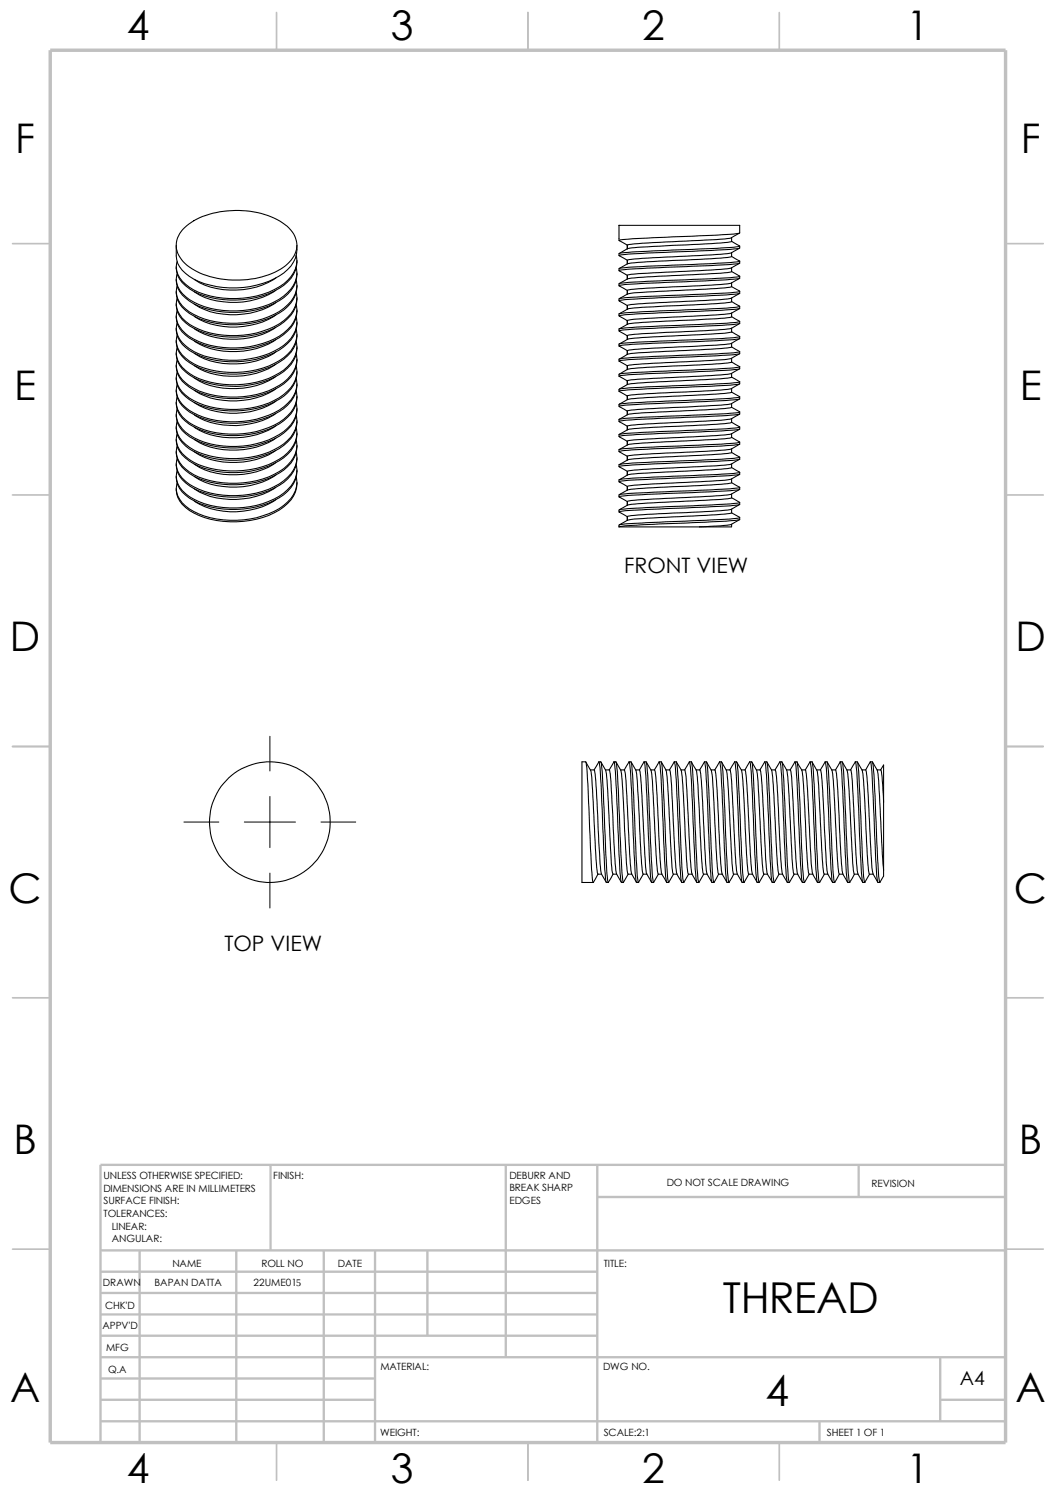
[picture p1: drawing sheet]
<svg xmlns="http://www.w3.org/2000/svg" width="210mm" height="297mm" viewBox="0 0 210 297" stroke-linecap="round" stroke-linejoin="round" font-family="sans-serif">
<g fill="none" stroke="#c0c0c0" stroke-width=".34">
<path d="M55 2.5v7.5M105 2.5v7.5M155 2.5v7.5M2.5 48.5h7.5M200 48.5h7.5M2.5 98.5h7.5M200 98.5h7.5M2.5 148.5h7.5M200 148.5h7.5M2.5 198.5h7.5M200 198.5h7.5M2.5 248.5h7.5"/>
<path d="M200 248.5h7.5M55 287v7.5M105 287v7.5M155 287v7.5"/>
</g>
<g fill="none" stroke="#c0c0c0" stroke-width=".47">
<path d="M53.8 231.7v17.1M100.6 231.7v38.3M118.8 231.7v55.3M118.8 238.1h81.2M170.8 231.7v6.4M200 231.7h-180v55.3M20 248.8h180M20 257.2h98.8M20 253h98.8M27.8 248.8v38.2M47 248.8v38.2M64.4 248.8v38.2"/>
<path d="M74.6 248.8v38.2M85 248.8v16.9M20 265.7h98.8M20 261.5h98.8M20 278.5h54.6M20 274.2h54.6M20 270h180M187 278.5h13M187 270v12.7M20 282.7h180M163 282.7v4.3"/>
</g>
<path d="M10 10h190v277h-190z" fill="none" stroke="#c0c0c0" stroke-width=".68" stroke-linecap="butt"/>
<g fill="none" stroke="#000" stroke-width=".21">
<path d="M35.1 48.8a5.9 5.9 0 0 0 1.1 5 14.1 14.1 0 0 0 10.8 3.5 16.3 16.3 0 0 0 10.2-3.7 5.6 5.6 0 0 0 1.9-4.8M36.3 45.7a13.8 13.8 0 0 1 9.7-3.8 15.7 15.7 0 0 1 11.5 3.5 4.6 4.6 0 0 1-.3 7.1 16.4 16.4 0 0 1-11.8 3.2 14 14 0 0 1-9-3.7 4.5 4.5 0 0 1-.1-6.3zM54.9 55.3a15.8 15.8 0 0 1-15.2 1l-1-.7M54.9 57.7a15.8 15.8 0 0 1-15.2 1l-1-.7M58.9 50.8a5.4 5.4 0 0 1-2.5 5.7 18.6 18.6 0 0 1-15.8 2 8.4 8.4 0 0 1-5.3-4 3.5 3.5 0 0 1-.1-2.5M58.9 53.3a5.3 5.3 0 0 1-2.5 5.6 17.8 17.8 0 0 1-13.3 2.7 11 11 0 0 1-7.4-3.9 3.8 3.8 0 0 1-.5-3.2M58.9 55.7a5.3 5.3 0 0 1-2.5 5.6 18.2 18.2 0 0 1-18.7 .8 4.8 4.8 0 0 1-2.6-4.8l.1-.4M58.9 58.1a5.3 5.3 0 0 1-2.5 5.7 18.2 18.2 0 0 1-18.7 .7 4.9 4.9 0 0 1-2.6-4.8l.1-.3M59.1 51.9a6.3 6.3 0 0 1-3.6 5.5 19 19 0 0 1-16.9 .6 5.8 5.8 0 0 1-3.5-4.6v-.3M59.1 54.3a6.3 6.3 0 0 1-3.6 5.5 19 19 0 0 1-16.9 .7 5.8 5.8 0 0 1-3.5-4.7v-.3M59.1 56.8a6.3 6.3 0 0 1-3.6 5.5 18.8 18.8 0 0 1-16.9 .6 5.7 5.7 0 0 1-3.5-4.6v-.3M59.1 59.2a5.6 5.6 0 0 1-2.7 4.9 17.8 17.8 0 0 1-13.3 2.7 11 11 0 0 1-7.4-3.9 4.2 4.2 0 0 1-.6-2.4"/>
<path d="M123.1 44.8h24v1.5a60.2 60.2 0 0 1-9.3 .7 142.9 142.9 0 0 0-14.7 .8l.1 .1M123.1 44.8l.1 .1M123.1 44.8v3M123.2 47.9l1.6 .9M123.2 50.9l1.6 .9M123.2 53.9l1.6 .9M123.2 56.9l1.6 .9M123.2 59.9l1.6 .9M124.8 48.8v.7M124.8 51.8v.7M124.8 54.8v.7M124.8 57.8v.7"/>
<path d="M145.5 47.3a44.9 44.9 0 0 1-7.7 .6l-10 .5-3 .4M145.5 50.3a233.5 233.5 0 0 1-17.7 1.1l-3 .4M145.5 53.3a233.5 233.5 0 0 1-17.7 1.1l-2.3 .2-.7 .2M145.5 56.3a185.7 185.7 0 0 1-15.6 1l-4.4 .3-.7 .2M145.5 59.3a185.7 185.7 0 0 1-15.6 1l-4.4 .3-.7 .2M145.5 59.3v.7l-1.4 .3-17.9 1a3.2 3.2 0 0 0-2.2 .6l-.8 .5M145.5 51l1.6 .9-.1 .5a182.3 182.3 0 0 1-15.9 .9l-6.1 .3-1.9 .2 .1 .1M145.5 54l1.6 .9v.4a140 140 0 0 1-14.6 .9l-4.9 .2a15.5 15.5 0 0 0-4.5 .5h.1M145.5 57l1.6 .9M145.5 60l1.6 .9M145.5 48l1.6 .9M145.5 50.3v.7"/>
<path d="M145.5 53.3v.7M145.5 56.3v.7M145.5 47.3v.7M145.5 51l-.8 .2-3.3 .3-15.2 .8a4.6 4.6 0 0 0-3 1.1M145.5 54l-2.2 .4-17.1 .9a4.6 4.6 0 0 0-3 1.1M145.5 57l-3 .4-16.3 .9a5.1 5.1 0 0 0-3 1.1M145.5 48l-.8 .2-3.3 .3-15.2 .8a4.4 4.4 0 0 0-3 1.1M147.1 48.9l-1.2 .3-8.1 .4a142.9 142.9 0 0 0-14.7 .9v.3M147.1 51.9l-1.9 .3-6.1 .3a182.3 182.3 0 0 0-15.9 .9l-.1 .4M147.1 54.9l-.1 .1a182.3 182.3 0 0 1-15.9 .9l-7.7 .4-.3 .2v.4M147.1 57.9l-.3 .2-1.6 .2-17.6 .7a15.5 15.5 0 0 0-4.5 .5v.3M147.1 49.4l-1.6 .9"/>
<path d="M147.1 52.4l-1.6 .9M147.1 55.4l-1.6 .9M147.1 58.4l-1.6 .9M147.1 46.4l-1.6 .9M147.1 49v.3l-.3 .1-7.7 .5a182.3 182.3 0 0 0-15.9 .9v.1M147.1 58v.3a140 140 0 0 1-14.6 .9l-8.2 .4-1.2 .2 .1 .1M54.9 60.2a16.2 16.2 0 0 1-15.2 1l-1-.7M54.9 62.7a15.7 15.7 0 0 1-16.1 .4l-.1-.2M54.9 65.1a16 16 0 0 1-16.1 .4l-.1-.1M54.9 67.6a16 16 0 0 1-16.1 .4l-.1-.2M54.9 70a15.8 15.8 0 0 1-15.2 1l-1-.7M54.9 72.4a15.8 15.8 0 0 1-15.2 1l-1-.7"/>
<path d="M54.9 74.9a15.8 15.8 0 0 1-15.2 1l-1-.7M54.9 77.3a16.2 16.2 0 0 1-15.2 1l-1-.7M54.9 79.8a15.7 15.7 0 0 1-16.1 .4l-.1-.1M58.9 60.6a5.3 5.3 0 0 1-2.5 5.7 18.2 18.2 0 0 1-18.7 .7 5 5 0 0 1-2.6-4.9l.1-.3M58.9 63a5.3 5.3 0 0 1-2.5 5.7 18.3 18.3 0 0 1-17.8 1.2 5.8 5.8 0 0 1-3.5-4.6l.1-1M58.9 65.5a5.4 5.4 0 0 1-2.5 5.7 18.6 18.6 0 0 1-15.8 2 8.4 8.4 0 0 1-5.3-4 3.5 3.5 0 0 1-.1-2.5M58.9 67.9a5.4 5.4 0 0 1-2.5 5.7 18.6 18.6 0 0 1-15.8 2.1 8.4 8.4 0 0 1-5.3-4 3.5 3.5 0 0 1-.1-2.5M58.9 70.4a5.4 5.4 0 0 1-2.5 5.7 18.5 18.5 0 0 1-17.8 1.2 5.7 5.7 0 0 1-3.5-4.6l.1-1.1M58.9 72.9a5.3 5.3 0 0 1-2.5 5.6 17.8 17.8 0 0 1-13.3 2.7 11 11 0 0 1-7.4-3.9 3.8 3.8 0 0 1-.5-3.2M58.9 75.3a5.3 5.3 0 0 1-2.5 5.6 18.2 18.2 0 0 1-18.7 .8 4.8 4.8 0 0 1-2.6-4.8l.1-.4M58.9 77.7a5.3 5.3 0 0 1-2.5 5.7 18.2 18.2 0 0 1-18.7 .7 4.9 4.9 0 0 1-2.6-4.8l.1-.3M59.1 61.7a5.6 5.6 0 0 1-2.7 4.8 18.2 18.2 0 0 1-18.7 .8 5.1 5.1 0 0 1-2.6-4.4"/>
<path d="M59.1 64.1a5.7 5.7 0 0 1-2.7 4.9 18.2 18.2 0 0 1-18.7 .7 5.2 5.2 0 0 1-2.6-4.4M59.1 66.5a6.2 6.2 0 0 1-3.6 5.6 18.6 18.6 0 0 1-16.9 .6 5.8 5.8 0 0 1-3.5-4.6v-.3M59.1 69a6.3 6.3 0 0 1-3.6 5.5 18.6 18.6 0 0 1-16.9 .6 5.8 5.8 0 0 1-3.5-4.6v-.3M59.1 71.5a6.3 6.3 0 0 1-3.6 5.5 19 19 0 0 1-16.9 .6 5.8 5.8 0 0 1-3.5-4.6v-.3M59.1 73.9a6.3 6.3 0 0 1-3.6 5.5 19 19 0 0 1-16.9 .7 5.8 5.8 0 0 1-3.5-4.7v-.3M59.1 76.4a6.3 6.3 0 0 1-3.6 5.5 18.8 18.8 0 0 1-16.9 .6 5.7 5.7 0 0 1-3.5-4.6v-.3M59.1 78.8a5.6 5.6 0 0 1-2.7 4.9 17.8 17.8 0 0 1-13.3 2.7 11 11 0 0 1-7.4-3.9 4.2 4.2 0 0 1-.6-2.4M123.2 62.9l1.6 .9M123.2 65.9l1.6 .9M123.2 68.9l1.6 .9M123.2 71.9l1.6 .9M123.2 74.9l1.6 .9"/>
<path d="M123.2 77.9l1.6 .9M124.8 60.8v.7M124.8 69.8v.7M124.8 72.8v.7M124.8 75.8v.7M124.8 78.8v.7M145.5 71.3a112.8 112.8 0 0 1-13 .8l-6.3 .4-1.4 .3M145.5 74.3a233.5 233.5 0 0 1-17.7 1.1l-2.3 .2-.7 .2M145.5 77.3a185.7 185.7 0 0 1-15.6 1l-4.4 .3-.7 .2M145.5 62.3v.7a21 21 0 0 1-5.2 .5l-14.1 .8a3.2 3.2 0 0 0-2.2 .6l-.8 .5M145.5 65.3v.7a115.4 115.4 0 0 1-13 .9l-6.3 .4a3.2 3.2 0 0 0-2.2 .6l-.8 .5M145.5 63l1.6 .9"/>
<path d="M145.5 66l1.6 .9M145.5 69l1.6 .9v.4a60.2 60.2 0 0 1-9.3 .7l-12.8 .5-1.9 .3 .1 .1M145.5 72l1.6 .9v.4l-1.9 .3-6.1 .3a182.3 182.3 0 0 0-15.9 .9v.1M145.5 75l1.6 .9-.1 .5a182.3 182.3 0 0 1-15.9 .9l-6.1 .3-1.9 .3h.1M145.5 78l1.6 .9M145.5 68.3v.7M145.5 71.3v.7M145.5 74.3v.7M145.5 77.3v.7M145.5 69l-.8 .2-3.3 .3-15.2 .8a3.2 3.2 0 0 0-2.2 .7l-.8 .4M145.5 72l-.8 .2-3.3 .3-15.2 .8a4.4 4.4 0 0 0-3 1.1M145.5 75l-2.2 .4-17.1 .9a4.6 4.6 0 0 0-3 1.1"/>
<path d="M145.5 78l-3 .4-16.3 .9a4.6 4.6 0 0 0-3 1.1M147.1 60.9v.1a140 140 0 0 1-14.6 .8l-8.2 .4-1.2 .2v.4M147.1 63.9v.1a140 140 0 0 1-14.6 .8l-8.2 .4-1.1 .2-.1 .4M147.1 66.9v.1a140 140 0 0 1-14.6 .8l-8.7 .5-.7 .2v.3M147.1 69.9v.1a140 140 0 0 1-14.6 .8l-8.7 .5-.7 .2v.3M147.1 72.9a60.2 60.2 0 0 1-9.3 .7 142.9 142.9 0 0 0-14.7 .9v.3M147.1 75.9l-1.9 .3-6.1 .3a182.3 182.3 0 0 0-15.9 .9l-.1 .5M147.1 78.9l-.1 .1a182.3 182.3 0 0 1-15.9 .9l-7.7 .4-.3 .2v.3M147.1 61.4l-1.6 .9a185.7 185.7 0 0 1-15.6 1 21 21 0 0 0-5.1 .5v.7M147.1 64.3l-1.6 1a185.7 185.7 0 0 1-15.6 1 21 21 0 0 0-5.1 .5v.7M147.1 67.4l-.8 .4a3.9 3.9 0 0 1-3 .8l-15.5 .8-3 .4M147.1 70.4l-1.6 .9"/>
<path d="M147.1 73.4l-1.6 .9M147.1 76.4l-1.6 .9M147.1 79.4l-1.6 .9M147.1 61v.3a140 140 0 0 1-14.6 .9l-8.2 .4-1.2 .2 .1 .1M147.1 64v.3M147.1 67v.4M147.1 79v.3M147.1 64.3a140 140 0 0 1-14.6 .9l-6.8 .3-1.9 .2-.7 .1 .1 .1M147.1 67.4a140 140 0 0 1-14.6 .8l-6.8 .3-2.6 .3 .1 .1M147.1 79.3a140 140 0 0 1-14.6 .9l-8.2 .4-1.2 .2 .1 .1M54.9 82.3a15.7 15.7 0 0 1-16.1 .4l-.1-.2M54.9 84.7a16 16 0 0 1-16.1 .4l-.1-.1"/>
<path d="M54.9 87.2a16 16 0 0 1-15.2 .9l-1-.7M54.9 89.6a15.8 15.8 0 0 1-15.2 1l-1-.7M54.9 92a15.8 15.8 0 0 1-15.2 1l-1-.7M54.9 94.5a15.8 15.8 0 0 1-15.2 1l-1-.7M54.9 96.9a16.2 16.2 0 0 1-15.2 1l-1-.7M54.9 99.4a15.7 15.7 0 0 1-16.1 .4l-.1-.1M58.9 80.2a5.3 5.3 0 0 1-2.5 5.7 18.3 18.3 0 0 1-17.8 1.2 5.8 5.8 0 0 1-3.5-4.6l.1-1.1M58.9 82.6a5.3 5.3 0 0 1-2.5 5.7 18.6 18.6 0 0 1-15.8 2.1 8.4 8.4 0 0 1-5.3-4 3.5 3.5 0 0 1-.1-2.5M58.9 85.1a5.4 5.4 0 0 1-2.5 5.7 18.6 18.6 0 0 1-15.8 2 8.4 8.4 0 0 1-5.3-4 3.5 3.5 0 0 1-.1-2.5M58.9 87.5a5.4 5.4 0 0 1-2.5 5.7 18.6 18.6 0 0 1-15.8 2.1 8.4 8.4 0 0 1-5.3-4 3.5 3.5 0 0 1-.1-2.5M58.9 90a5.3 5.3 0 0 1-2.5 5.6 17.8 17.8 0 0 1-13.3 2.7 11 11 0 0 1-7.4-3.9 3.8 3.8 0 0 1-.5-3.2M58.9 92.5a5.3 5.3 0 0 1-2.5 5.6 18.2 18.2 0 0 1-18.7 .7 4.8 4.8 0 0 1-2.6-4.8l.1-.4"/>
<path d="M58.9 94.9a5.3 5.3 0 0 1-2.5 5.6 18.2 18.2 0 0 1-18.7 .8 4.9 4.9 0 0 1-2.6-4.8l.1-.4M59.1 81.3a5.6 5.6 0 0 1-2.7 4.8 18.2 18.2 0 0 1-18.7 .8 5.1 5.1 0 0 1-2.6-4.4M59.1 83.7a5.7 5.7 0 0 1-2.7 4.9 18.2 18.2 0 0 1-18.7 .7 5.2 5.2 0 0 1-2.6-4.4M59.1 86.1a6.3 6.3 0 0 1-3.6 5.6 18.6 18.6 0 0 1-16.9 .6 5.8 5.8 0 0 1-3.5-4.6v-.3M59.1 88.6a6.3 6.3 0 0 1-3.6 5.5 19 19 0 0 1-16.9 .6 5.8 5.8 0 0 1-3.5-4.6v-.3M59.1 91.1a6.3 6.3 0 0 1-3.6 5.5 19 19 0 0 1-16.9 .6 5.8 5.8 0 0 1-3.5-4.6v-.3M59.1 93.5a6.3 6.3 0 0 1-3.6 5.5 18.8 18.8 0 0 1-16.9 .6 5.7 5.7 0 0 1-3.5-4.6v-.3M59.1 96a5.6 5.6 0 0 1-2.7 4.8 17.8 17.8 0 0 1-13.3 2.7 11 11 0 0 1-7.4-3.8 4.2 4.2 0 0 1-.6-2.5M123.2 80.9l1.6 .9M123.2 83.9l1.6 .9M123.2 86.9l1.6 .9M123.2 89.9l1.6 .9"/>
<path d="M123.2 92.9l1.6 .9M123.2 95.9l1.6 .9M123.2 98.9l1.6 .9M124.8 81.8v.7M124.8 84.8v.7M124.8 90.8v.7M124.8 93.8v.7M124.8 96.8v.7M124.8 99.8v.7M145.5 80.3a185.7 185.7 0 0 1-15.6 1l-4.4 .3-.7 .2M145.5 95.3a112.8 112.8 0 0 1-13 .8l-6.3 .4-1.4 .3M145.5 98.3a233.5 233.5 0 0 1-17.7 1.1l-2.3 .2-.7 .2"/>
<path d="M145.5 83.3v.7a146.3 146.3 0 0 1-15.6 1l-3.7 .3a3.2 3.2 0 0 0-2.2 .6l-.8 .5M145.5 86.3v.7a66.6 66.6 0 0 1-10.4 .8l-8.9 .5a3.2 3.2 0 0 0-2.2 .6l-.8 .5M145.5 89.3v.7a237.6 237.6 0 0 1-17.7 1.1l-1.6 .2a3.2 3.2 0 0 0-2.2 .6l-.8 .5M145.5 81l1.6 .9v.4a140 140 0 0 1-14.6 .9l-8.2 .4-1.2 .2 .1 .1M145.5 84l1.6 .9M145.5 87l1.6 .9M145.5 90l1.6 .9M145.5 93l1.6 .9M145.5 96l1.6 .9-.1 .5a193.4 193.4 0 0 1-17.1 .9l-4.9 .3-1.9 .2 .1 .1M145.5 99l1.6 .9v.4l-1.9 .3-17.6 .8a14.2 14.2 0 0 0-4.5 .5h.1M145.5 80.3v.7M145.5 92.3v.7"/>
<path d="M145.5 95.3v.7M145.5 98.3v.7M145.5 81l-3 .4-16.3 .9a3.2 3.2 0 0 0-2.2 .6l-.8 .5M145.5 93l-.8 .2-3.3 .3-15.2 .8a3.2 3.2 0 0 0-2.2 .7l-.8 .4M145.5 96l-.8 .2-3.3 .3-15.2 .8a4.6 4.6 0 0 0-3 1.1M145.5 99l-2.2 .4-17.1 .9a4.6 4.6 0 0 0-3 1.1M147.1 81.9v.1a140 140 0 0 1-14.6 .8l-8.2 .4-1.1 .2-.1 .4M147.1 84.9v.1a140 140 0 0 1-14.6 .8l-8.2 .4-1.2 .2v.4M147.1 87.9v.1a140 140 0 0 1-14.6 .8l-8.7 .5-.7 .2v.3M147.1 90.9v.1a140 140 0 0 1-14.6 .8l-8.7 .5-.7 .2v.3M147.1 93.9l-1.2 .3-8.1 .4a142.9 142.9 0 0 0-14.7 .9v.3M147.1 96.9l-1.9 .3-3.7 .3-16.5 .7-1.6 .1-.3 .2v.3"/>
<path d="M147.1 99.9l-.1 .1a193.4 193.4 0 0 1-17.1 .9l-6.5 .4-.3 .2v.4M147.1 82.4l-1.6 .9a185.7 185.7 0 0 1-15.6 1l-4.4 .3-.7 .2M147.1 85.4l-1.6 .9a185.7 185.7 0 0 1-15.6 1 21 21 0 0 0-5.1 .5v.7M147.1 88.3l-1.6 1a169.3 169.3 0 0 1-15.6 1l-3.7 .2-1.4 .3M147.1 91.4l-.8 .4a3.9 3.9 0 0 1-3 .8l-15.5 .8-3 .4M147.1 94.4l-1.6 .9M147.1 97.4l-1.6 .9M147.1 94l-.1 .4-1.8 .2-20.2 .9-1.9 .3 .1 .1M147.1 85v.3M147.1 88v.3M147.1 91v.4M147.1 85.3a140 140 0 0 1-14.6 .9l-8.2 .4-1.2 .2 .1 .1"/>
<path d="M147.1 88.3a140 140 0 0 1-14.6 .9l-6.8 .3-2.6 .3 .1 .1M147.1 91.4l-1.2 .2-8.1 .4a142.9 142.9 0 0 0-14.7 .8l.1 .1M123.1 104.8h16M123.2 101.9l1.6 .9M124.8 102.8v.7M145.5 101.3a185.7 185.7 0 0 1-15.6 1l-4.4 .3-.7 .2M145.5 104.3l-2.2 .3-4.2 .2M145.5 102l1.6 .9M145.5 101.3v.7M145.5 104.3v.5h-6.4M145.5 102l-3 .4-16.3 .9a5.1 5.1 0 0 0-3 1.1M147.1 102.9l-.3 .2-1.6 .2-17.6 .8a14.2 14.2 0 0 0-4.5 .4v.3"/>
<path d="M147.1 100.4l-1.6 .9M147.1 103.4l-1.6 .9M147.1 103v.3a149.5 149.5 0 0 1-16 .9l-6.8 .4-1.2 .2M116.5 151.6l.9 1.6M117.4 153.2h.8M117.4 153.2a112.8 112.8 0 0 1 .9 13l.4 6.3 .2 1.4M118.2 153.2l.2 .8 .3 4.3a185.7 185.7 0 0 0 .9 15.6M118.2 153.2l.9-1.6a60.2 60.2 0 0 1 .7 9.3 142.9 142.9 0 0 0 .8 14.7h.4M119.1 151.6h.4l.1 .2 .5 7.8a182.3 182.3 0 0 0 .8 15.9l1-1.6M119.5 151.6l.9 1.6M120.4 153.2h.8M120.4 153.2a249.6 249.6 0 0 1 1.2 18.6l.3 2.1"/>
<path d="M121.2 153.2l.2 .8 .3 4.3a185.7 185.7 0 0 0 .9 15.6M121.2 153.2l.9-1.6 .3 1.8 .3 6.2a182.3 182.3 0 0 0 .9 15.9l.4 .1M122.1 151.6h.4a182.3 182.3 0 0 1 .9 15.9l.3 6.2 .3 1.9 .9-1.7M122.5 151.6l.9 1.6M123.4 153.2a185.7 185.7 0 0 1 1 15.5l.3 4.4 .2 .8M123.4 153.2h.8M124.2 153.2l.2 .8 .3 4.3a185.7 185.7 0 0 0 .9 15.6M124.2 153.2l.9-1.6a182.3 182.3 0 0 1 .9 15.9l.5 7.8 .1 .3h.4M125.1 151.6h.4a140 140 0 0 1 .8 14.6l.2 4.8a15.5 15.5 0 0 0 .5 4.6l.9-1.7M125.5 151.6l.9 1.6M126.4 153.2a185.7 185.7 0 0 1 1 15.5l.3 4.4 .2 .8M126.4 153.2h.8"/>
<path d="M127.2 153.2l.9-1.6a140 140 0 0 1 .8 14.6l.3 4.8a15.5 15.5 0 0 0 .4 4.6h.4M127.2 153.2l.4 3 .6 12.5a20 20 0 0 0 .5 5.2M128.1 151.6h.4a140 140 0 0 1 .8 14.6l.5 8.2 .2 1.2 .9-1.7M128.5 151.6l1 1.6M129.5 153.2a185.7 185.7 0 0 1 .9 15.5l.3 4.4 .2 .8M129.5 153.2h.7a146.3 146.3 0 0 1 .9 15.5l.5 5.2M130.1 153.2l1-1.6a140 140 0 0 1 .9 14.6l.4 8.2 .2 1.2h.4M131.1 151.6h.4a140 140 0 0 1 .8 14.6l.3 5.8 .4 3.6 .9-1.7M131.5 151.6l1 1.6a185.7 185.7 0 0 1 .9 15.5 21 21 0 0 0 .5 5.2h.8l.9 1.6M132.4 153.2h.8a66.6 66.6 0 0 1 .7 10.3l.4 7.4 .3 3M133.1 153.2l1-1.6a140 140 0 0 1 .9 14.6l.4 8.7 .2 .7h.4M134.1 151.6h.4a199.9 199.9 0 0 1 .9 17.2l.2 4.1 .4 2.7 .9-1.7"/>
<path d="M134.5 151.6l1 1.6a185.7 185.7 0 0 1 .9 15.5 21 21 0 0 0 .5 5.2M135.4 153.2h.8a115.4 115.4 0 0 1 .8 13l.3 4.7 .3 3M136.1 153.2l1-1.6a140 140 0 0 1 .9 14.6l.4 8.7 .2 .7h.4M137.1 151.6h.4a199.9 199.9 0 0 1 .9 17.2l.2 4.1 .4 2.7 1-1.7M137.5 151.6l.5 .8a4 4 0 0 1 .7 2.9l.7 13.4 .4 4.9 .1 .3h.7l1 1.6M138.4 153.2h.7M139.1 153.2l1-1.6a140 140 0 0 1 .9 14.6l.4 8.7 .2 .7h.4M139.1 153.2l.3 .8 .3 4.3a185.7 185.7 0 0 0 .9 15.6M140.1 151.6h.4a14.2 14.2 0 0 1 .4 4.4l.8 17.7 .3 1.9 .9-1.7M140.5 151.6l.9 1.6M141.4 153.2a112.8 112.8 0 0 1 .9 13l.4 6.3 .2 1.4M141.4 153.2h.8"/>
<path d="M142.2 153.2l.9-1.6a14.2 14.2 0 0 1 .4 4.4l.8 17.7 .2 1.6 .1 .3h.4M142.2 153.2l.2 .8 .3 4.3a185.7 185.7 0 0 0 .9 15.6M143.1 151.6h.4a193.3 193.3 0 0 1 .9 17.2l.3 4.9 .3 1.9 .9-1.7M143.5 151.6l.9 1.6M144.4 153.2h.8M144.4 153.2a249.6 249.6 0 0 1 1.2 18.6l.3 2.1M145.2 153.2l.9-1.6 .3 1.8 .3 6.2a182.3 182.3 0 0 0 .9 15.9l.4 .1M145.2 153.2l.2 .8 .3 4.3a185.7 185.7 0 0 0 .9 15.6M146.1 151.6h.4l.1 .2 .2 1.6 .7 16.6 .2 3.7 .3 1.9 .9-1.7M146.5 151.6l.9 1.6M147.4 153.2h.8M147.4 153.2a185.7 185.7 0 0 1 1 15.5l.3 4.4 .2 .8"/>
<path d="M148.2 153.2l.9-1.6a182.3 182.3 0 0 1 .9 15.9l.5 7.8 .1 .3h.4M148.2 153.2l.2 1.4 .3 3.7a185.7 185.7 0 0 0 .9 15.6M149.1 151.6h.4a140 140 0 0 1 .8 14.6l.4 8.2 .3 1.2 .9-1.7M149.5 151.6l1 1.6M150.5 153.2h.7M150.5 153.2a185.7 185.7 0 0 1 .9 15.5l.3 4.4 .2 .8M151.1 153.2l1-1.6a140 140 0 0 1 .9 14.6l.4 8.2 .2 1.2h.4M151.2 153.2l.4 3 .7 14.7 .3 3M152.1 151.6h.4a140 140 0 0 1 .8 14.6l.3 5.8 .4 3.6 .9-1.7M152.5 151.6l1 1.6M153.4 153.2h.8l.1 .3 .4 4.8a169.3 169.3 0 0 0 .9 15.6M153.5 153.2a185.7 185.7 0 0 1 .9 15.5l.5 5.1 .8 .1"/>
<path d="M154.1 153.2l1-1.6a140 140 0 0 1 .9 14.6l.4 8.2 .2 1.2h.4M155.1 151.6h.4a140 140 0 0 1 .8 14.6l.3 5.8 .4 3.6 .9-1.7M155.5 151.6l1 1.6a185.7 185.7 0 0 1 .9 15.5 21 21 0 0 0 .5 5.2h.8M156.4 153.2h.8M157.1 153.2l1-1.6a140 140 0 0 1 .9 14.6l.4 8.7 .2 .7h.4M157.2 153.2a115.4 115.4 0 0 1 .8 13l.3 4.7 .3 3M158.1 151.6h.4a199.9 199.9 0 0 1 .9 17.2l.2 4.1 .4 2.7 1-1.7M158.5 151.6l1 1.6M159.4 153.2h.8a254 254 0 0 1 1.1 18.6l.3 2.1M159.5 153.2a169.3 169.3 0 0 1 .9 15.5l.4 4.9 .1 .3h.8M160.1 153.2l1-1.6a140 140 0 0 1 .9 14.6l.4 8.7 .2 .7h.4M161.1 151.6h.4l.2 1.1 .4 8.2a142.9 142.9 0 0 0 .9 14.7l1-1.7"/>
<path d="M161.5 151.6l.9 1.6M162.4 153.2h.8M162.4 153.2a44.9 44.9 0 0 1 .6 7.7l.8 12.7 .1 .3h.7l1 1.6M163.2 153.2l.9-1.6 .2 1.1 .5 8.2a142.9 142.9 0 0 0 .8 14.7h.4M163.2 153.2l.2 .8 .3 4.3a185.7 185.7 0 0 0 .9 15.6M164.1 151.6h.4l.1 .2 .5 7.8a182.3 182.3 0 0 0 .8 15.9l1-1.6M164.5 151.6l.9 1.6M165.4 153.2h.8M165.4 153.2a238.2 238.2 0 0 1 1.1 17.7l.4 3M166.2 153.2l.9-1.6 .3 1.8 .3 6.2a182.3 182.3 0 0 0 .9 15.9l.4 .1M166.2 153.2l.2 .8 .3 4.3a185.7 185.7 0 0 0 .9 15.6M167.1 151.6h.4a182.3 182.3 0 0 1 .9 15.9l.3 6.2 .3 1.9 .9-1.7"/>
<path d="M167.5 151.6l.9 1.6M168.4 153.2h.8M168.4 153.2a249.6 249.6 0 0 1 1.2 18.6l.3 2.1M169.2 153.2l.9-1.6a193.3 193.3 0 0 1 1 17.2l.4 6.5 .1 .3h.4M169.2 153.2l.2 .8 .3 4.3a185.7 185.7 0 0 0 .9 15.6M170.1 151.6h.4l.1 .2 .2 1.6 .7 17.6a15.5 15.5 0 0 0 .5 4.6l.9-1.7M170.5 151.6l.9 1.6M171.4 153.2h.8M171.4 153.2a185.7 185.7 0 0 1 1 15.5l.3 4.4 .2 .8M172.2 153.2l.9-1.6 .3 2.6 .8 16.8a15.5 15.5 0 0 0 .4 4.6h.4M172.2 153.2l.4 3 .6 12.5a20 20 0 0 0 .5 5.2M173.1 151.6h.4a140 140 0 0 1 .8 14.6l.5 8.2 .2 1.2 .7-1.3v-1.2"/>
<path d="M173.5 151.6l1 1.6M174.5 153.2h.7l.1 .3 .4 6.1M174.5 153.2a185.7 185.7 0 0 1 .9 15.5l.3 4.4M175.1 153.2l.6-1v7.4M175.7 159.6v13.5M118.9 173.9l-.9 1.7a142.9 142.9 0 0 1-.9-14.7l-.2-4.9a15.4 15.4 0 0 0-.4-4.4h-.8v24h2.3M118.9 173.9h.7l1 1.6M121.9 173.9h.7l1 1.6M124.9 173.9h.7l1 1.6M127.9 173.9h.8l.9 1.6M130.9 173.9h.8M131.6 173.9l1 1.6"/>
<path d="M136.9 173.9h.8M137.6 173.9l1 1.6M142.9 173.9h.7l1 1.6M145.9 173.9h.7l1 1.6M148.9 173.9h.7l1 1.6M151.9 173.9h.8M152.6 173.9l1 1.6M155.6 173.9l1 1.6M158.6 173.9l1 1.6M161.6 173.9l1 1.6M166.9 173.9h.7l1 1.6M169.9 173.9h.7l1 1.6"/>
<path d="M172.9 173.9h.8l.9 1.6"/>
<circle cx="53.7" cy="163.6" r="12"/>
</g>
<path d="M53.7 146.5v6.9M53.7 158.5v10.1M36.6 163.5h6.9M48.6 163.5h10.2M53.7 173.7v6.9M63.8 163.5h6.9" fill="none" stroke="#000" stroke-width=".2"/>
<g font-size="8.5">
<text x="143.8" y="261.3">THREAD</text>
<text x="152.3" y="279.7">4</text>
</g>
<g font-size="8.1">
<text x="25.2" y="8">4</text>
<text x="77.7" y="8">3</text>
<text x="127.7" y="8">2</text>
<text x="180.3" y="8">1</text>
<text x="3" y="30.4">F</text>
<text x="203" y="30.4">F</text>
<text x="2.8" y="79.6">E</text>
<text x="202.8" y="79.6">E</text>
<text x="1.9" y="129.6">D</text>
<text x="202" y="129.6">D</text>
<text x="1.7" y="179.6">C</text>
<text x="201.6" y="179.6">C</text>
<text x="2.7" y="229.6">B</text>
<text x="202.6" y="229.6">B</text>
<text x="2" y="278.8">A</text>
<text x="201.9" y="278.8">A</text>
<text x="25.2" y="294.9">4</text>
<text x="77.7" y="294.9">3</text>
<text x="127.7" y="294.9">2</text>
<text x="180.3" y="294.9">1</text>
</g>
<g font-size="4.2">
<text x="124.1" y="114">FRONT VIEW</text>
<text x="44.6" y="189.2">TOP VIEW</text>
</g>
<text font-size="3.9" x="190.9" y="275.5">A4</text>
<g font-size="2">
<text x="20.6" y="234.6">UNLESS OTHERWISE SPECIFIED:</text>
<text x="20.6" y="237.1">DIMENSIONS ARE IN MILLIMETERS</text>
<text x="20.6" y="239.6">SURFACE FINISH:</text>
<text x="54.4" y="234.6">FINISH:</text>
<text x="101.3" y="239.5">EDGES</text>
<text x="101.3" y="234.5">DEBURR AND</text>
<text x="101.3" y="237">BREAK SHARP</text>
<text x="132.6" y="236">DO NOT SCALE DRAWING</text>
<text x="173.3" y="236.2">REVISION</text>
<text x="20.6" y="242.1">TOLERANCES:</text>
<text x="22.2" y="244.6">LINEAR:</text>
<text x="22.2" y="247.1">ANGULAR:</text>
<text x="52" y="252">ROLL NO</text>
<text x="67.2" y="252">DATE</text>
<text x="120.1" y="252">TITLE:</text>
<text x="20.5" y="255.7">DRAWN</text>
<text x="30.7" y="255.7">BAPAN DATTA</text>
<text x="34.3" y="252.1">NAME</text>
<text x="50.4" y="255.7">22UME015</text>
<text x="20.9" y="260.4">CHK'D</text>
<text x="20.4" y="264.5">APPV'D</text>
<text x="21.1" y="268.8">MFG</text>
<text x="21.5" y="273.1">Q.A</text>
<text x="75.6" y="272.5">MATERIAL:</text>
<text x="119.9" y="272.5">DWG NO.</text>
<text x="75.6" y="285.6">WEIGHT:</text>
<text x="120.1" y="285.6">SCALE:2:1</text>
<text x="164.5" y="285.6">SHEET 1 OF 1</text>
</g>
</svg>
